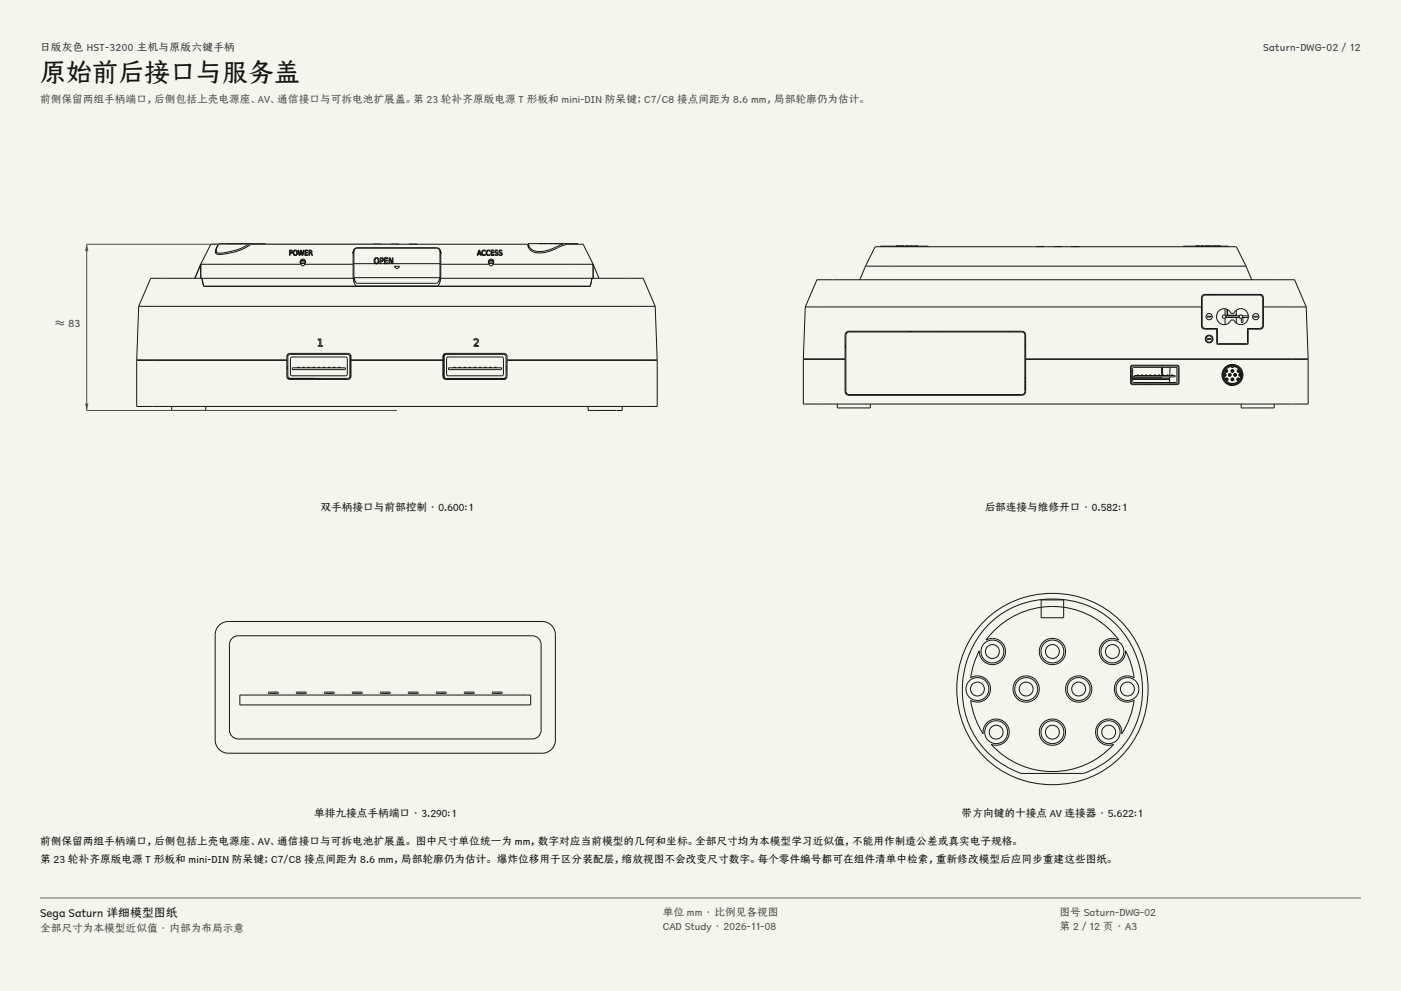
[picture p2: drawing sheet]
<svg xmlns="http://www.w3.org/2000/svg" width="420mm" height="297mm" viewBox="0 0 420 297" stroke-linecap="round" stroke-linejoin="round" font-family="sans-serif">
<g fill="#f5f4ed">
<path d="M0 0h420v297h-420z"/>
<path d="M12 12h396v275h-396z"/>
</g>
<g fill="none" stroke="#141413" stroke-width=".3">
<path d="M60.2 79.2l-1.7 4.2M60.2 79.2v4.2M60.2 79.2h30M60.2 79.2v.4M64.8 75.1v.9M64.8 74.8l-.2 .8M65.5 73.2h-2.3l-3 6M65.5 73.2l-.2 .3a1.91 1.91 0 0 0-.4 2.6 17 17 0 0 0 10.4-2.9h82.9M65.5 73.2h.1M68 73h1M68 73h.1M68.2 73h.1"/>
<path d="M69 73h.1M69.2 73h1.5M69.2 73h.1M70.7 73h.1M70.9 73h4.4M70.9 73h.1M71.3 73h.1M71.6 73h.1M71.6 73h-4.9a1.28 1.28 0 0 0-1.7 1.3l-.2 .8M71.9 73h.1M72.2 73h.1M72.5 73h.1"/>
<path d="M72.9 73h.1M73.2 73h.1M74.2 73h.1M74.5 73h.1M74.8 73h.1M75.3 73h.5M75.3 73h.1M75.5 73h.1M75.8 73h.1M79.6 73.2v-.2h-2.2a5.2 5.2 0 0 0-4 .9 16.7 16.7 0 0 1-8.2 1.8l-.4-.6M86.8 76.5h.2M86.8 76.5h.1"/>
<path d="M87 75.9v.6M87 76.5h.1M87.2 75.1h-.2v.6h.3l.2-.3M87.2 75.1l.2 .1M87.4 75.2l.1 .2M87.6 75.8l-.6 .1M87.7 75.4l-.3-.4-.6-.1v1.6M87.7 75.4l-.1 .4M87.7 75.4h.1M87.9 75.7a.67 .67 0 0 1 .6-.8 .67 .67 0 0 1 .7 .8M87.9 75.7l.1 .6 .5 .2M87.9 75.7l.1 .6 .5 .3"/>
<path d="M88.2 75.3a.54 .54 0 0 0-.1 .8 .54 .54 0 0 0 .8-.1l-.1-.7M88.5 75.1l.3 .2M88.5 75.1l-.3 .2M89.2 75.7l-.2 .6-.5 .2M89.2 75.7a.7 .7 0 0 1-.7 .9M89.3 74.9h.2l.3 1.4 .3-1.4h.2l.3 1.4 .3-1.4h.2M89.3 74.9l.4 1.6M89.3 75l.4 1.5M89.3 74.9v.1M89.7 76.5h.2M89.7 76.5h.1M89.9 76.5h.1"/>
<path d="M90.1 78.4l-.1 .3M90.1 78.2h1.4v.6h-1.4zM90.2 75.1l.3 1.4M90.2 75.1v.1M90.2 75.1l-.3 1.4M90.2 79.2a.55 .55 0 0 0 .6 .5 .55 .55 0 0 0 .5-.5M90.2 79.2a.88 .88 0 0 1-.1-1.3 .88 .88 0 0 1 1.3 0 .88 .88 0 0 1-.1 1.3M90.3 79.2v-.2h1v.2M90.3 78.2l.5-.2 .5 .2M90.5 76.5h.3M90.5 76.5h.1M90.8 76.5h.1"/>
<path d="M91.1 74.9l-.3 1.6M91.1 74.9v.1M91.3 79.2h14.6M91.4 76.5h.1M91.5 78.4l.1 .3M91.6 75.1h.7v-.2h-.9v1.6M92.3 75.1h-.7v.5h.6v.2h-.6v.5h.7v.2h-.9M92.6 76.5h.1M93 75.1h-.2v.6l.4-.1 .1-.2M93 75.1l.2 .1M93.2 75.9l.1 .2M93.2 75.9l-.4-.1v.7h-.2"/>
<path d="M93.2 75.2l.1 .2M93.3 76.1l.2 .4M93.4 75.6l-.1 .2 .4 .7M93.4 75.7l-.1 .1M93.5 76.5h.2M93.5 76.5h.1M93.5 75.4l-.3-.4-.6-.1v1.6M93.5 75.4l-.1 .2M93.5 75.4h.1M93.7 76.5h.1M105.9 75.6v3.6M105.9 75.6a1.27 1.27 0 0 1 1.2-1.3h23.8a1.26 1.26 0 0 1 1.2 1.3"/>
<path d="M105.9 79.2v4.2M106.1 79v-2.9a1.25 1.25 0 0 1 1-1.7h23.8a1.23 1.23 0 0 1 1 1.7v2.9M106.1 79v5.4M106.1 79h25.8M106.2 75.1l-.3 .9v-.4M111.8 73.2h.1M111.8 73.2h2.4M112.2 78.1l.2 .7M112.2 78.1a.75 .75 0 0 1 .7-.9 .75 .75 0 0 1 .7 .9M112.4 78.1a.54 .54 0 0 0 .5 .7 .54 .54 0 0 0 .5-.7M112.9 77.4l-.4 .2-.1 .5M112.9 77.4l.4 .2 .1 .5"/>
<path d="M113.4 78.8a.64 .64 0 0 1-1 0M113.6 78.1l-.2 .7M114.2 73.2h.1M114.4 77.4h-.2v.7h.4l.1-.3M114.4 77.4l.3 .4M114.4 77.5l.3 .3M114.8 78.2l-.6 .1v.7M115 77.8l-.3-.5-.8-.1v1.8M115 77.8l-.2 .4M115 77.8h.1M115.5 77.5h.8v-.3h-1v1.8M116.3 77.4h-.8v.6h.7v.2h-.7v.6h.8v.2"/>
<path d="M116.6 79v-1.8h.3l.7 1.5v-1.5h.2v1.8M116.8 77.5l.7 1.5M117.2 73.2h.1M117.2 73.2h2.4M117.5 79l-.7-1.5v1.5M117.5 79h.1M118.2 79.8h1.6a.77 .77 0 0 1-.8 .7 .77 .77 0 0 1-.8-.7zM119.6 73.2h.1M122.6 73.2h.1M122.6 73.2h2.4M125 73.2h.1M131.8 75.1l.3 .9v-.4"/>
<path d="M131.9 79v5.4M132.1 75.6v3.6M132.1 79.2h14.6M132.1 79.2v4.2M143 76.5l.6-1.6h.2l.5 1.6M143 76.5h.2M143 76.5h.1M143.2 76.5h.1M143.4 76.1h.6M143.4 76.1l-.2 .4M143.7 75.1l.2 .8h-.5zM143.7 75.1v.1"/>
<path d="M143.7 75.2l-.3 .7M144 76.1l.1 .4M144.1 76.5h.2M144.1 76.5h.1M144.3 76.5h.1M144.4 75.7l.2 .6 .5 .2M144.4 75.7a.71 .71 0 0 0 .7 .9M144.7 75.2a.61 .61 0 0 0 0 .9 .61 .61 0 0 0 .8 .1v.2l-.4 .1M145.1 75.1l.4 .2M145.1 75.1l-.4 .1M145.1 75.1l-.4 .2M145.5 75.3v-.1a.63 .63 0 0 0-.8-.3 .63 .63 0 0 0-.3 .8"/>
<path d="M145.8 75.7l.1 .6 .5 .2M145.8 75.7a.71 .71 0 0 0 .6 .9M146.1 75.2a.61 .61 0 0 0-.1 .9 .61 .61 0 0 0 .9 .1v.2M146.5 75.1l.4 .2M146.5 75.1l-.4 .1M146.5 75.1l-.4 .2M146.5 78.4l-.1 .3M146.5 78.2h1.4v.6h-1.4zM146.7 79.2a.55 .55 0 0 0 .5 .5 .55 .55 0 0 0 .6-.5M146.7 79.2a.88 .88 0 0 1-.1-1.3 .88 .88 0 0 1 1.3 0 .88 .88 0 0 1-.1 1.3M146.7 79.2v-.2h1v.2M146.7 78.2l.5-.2 .5 .2"/>
<path d="M146.9 76.4l-.5 .1M146.9 75.3v-.1a.63 .63 0 0 0-.8-.3 .63 .63 0 0 0-.3 .8M146.9 76.4h.1M147.2 76.5h.1M147.8 79.2h30M147.9 78.4l.1 .3M148.1 75.1v-.2h-.9v1.6M148.1 75.1h-.7v.5h.6v.2h-.6v.5h.7v.2h-.9M148.1 75.1h-.7M148.3 75.4l.1 .2M148.3 75.4l.1 .3M148.3 76.4l.3 .1"/>
<path d="M148.3 76.5h.3M148.3 76.4v.1M148.4 75.6l.3 .2M148.4 75.7l.3 .1M148.7 75.8h.2M148.7 75.8h.1M148.9 75.8a.34 .34 0 0 1 .1 .6 .34 .34 0 0 1-.5-.1l-.2 .1M148.9 75.8h.1M149 75.1l.2 .1M149 75.1a.29 .29 0 0 0-.4 0 .29 .29 0 0 0 .1 .4l.5 .3 .1 .3M149.2 75.2v-.2a.61 .61 0 0 0-.9 .4M149.3 76.1l-.1 .3-.6 .1"/>
<path d="M149.3 76.1h.1M149.6 75.4l.1 .2M149.6 75.4l.1 .3M149.6 76.4l.2 .1M149.6 76.5h.2M149.6 76.4v.1M149.7 75.6l.3 .2M149.7 75.7l.3 .1M150 75.8h.1M150.1 75.8a.34 .34 0 0 1 .2 .6 .34 .34 0 0 1-.6-.1l-.1 .1M150.1 75.8h.1M150.3 75.1l.2 .1"/>
<path d="M150.3 75.1a.29 .29 0 0 0-.4 0 .29 .29 0 0 0 0 .4l.6 .3 .1 .3M150.5 75.2v-.2a.61 .61 0 0 0-.9 .4M150.6 76.1l-.2 .3-.6 .1M150.6 76.1h.1M158.2 73.2a3.4 3.4 0 0 0 4.3 2.6l3-.8a12.4 12.4 0 0 1 8.4-1.8h.9l3 6M158.2 73.2h.2M158.2 73.6h.2M158.4 73h.1M158.4 73v1.2M158.4 73a3.2 3.2 0 0 0 4.2 2.3l2.4-.5 4.1-1.8M161.6 73h.1M161.9 73h.1"/>
<path d="M162.1 73h.3M162.4 73h.1M162.6 73h.1M162.9 73h.1M163.2 73h.1M164.2 73h.1M164.5 73h.1M164.5 73h1.1M165.6 73h.1M165.9 73h.1M166.4 73h2.7M166.9 73h-8.5"/>
<path d="M166.9 73h.1M167 73h1.4M167 73h.1M167.6 73h.1M167.8 73h.1M168.4 73h.1M169.1 73h4.1v.2M177.8 79.2v4.2M177.8 79.2v.4M177.8 79.2l1.8 4.2M41.6 91.8l3.6-8.4h60.7l.2 .9a1.53 1.53 0 0 0 1 1.5h23.8a2.4 2.4 0 0 0 1.2-2.4h60.7l3.6 8.4M41.6 91.8h154.8"/>
<path d="M41.6 91.8l-.6 16.1h45M58.5 83.4h-.1M60.5 83.4l.6 2.4h115.8l.6-2.4M106.1 83.2h.1M106.2 84.7h.1M106.2 83.2l.4 1.2 .5 .5h23.8a1.63 1.63 0 0 0 .9-1.7M106.2 83.2h25.6M106.2 84.7v.1M131.8 83.2h.1M131.8 84.7h.1M131.8 84.7v.1M196.4 91.8l.6 16.1h-45"/>
<path d="M42.2 107.9v.1M86 108h-45v13.8h156v-13.8h-45M86 109.8h.3M86 108.2h.3M86 110h.3M86 110.5h.3M86 106.7h.3M86 113h.4M86.2 113.4h18.3l.4-.7-.1-6.1-.6-.4-17.5 .1-.4 .6v5.8l.2 .5 .5 .2M86.3 106.2l.6-.3h17.4a.9 .9 0 0 1 .9 .9v6a.9 .9 0 0 1-.9 .9h-17.4a.9 .9 0 0 1-.9-.9v-6zM87.1 107.2l.5-.2 16.3 .1 .2 .4v4.9l-.5 .2h-16.3l-.2-.5zM87.6 110.2h15.9v.6h-15.9z"/>
<path d="M89.7 110.1h-.5h.5M89.7 110.1h.1M90.7 110.1h.1M90.8 110.1h.5h-.5M92.8 110.1h-.5h.5M92.8 110.1h.1M93.8 110.1h.5zM95.2 113.4v.3M95.3 110.1h.6zM95.3 101.7l.9-.1v1.9h.5v.3h-1.3v-.3h.5v-1.7l-.6 .1zM95.7 113.4v.3M95.9 113.4v.3"/>
<path d="M96.9 110.1h.5zM98.4 110.1h.1M98.4 110.1h.5h-.5M100.4 110.1h-.5h.5M100.4 110.1h.1M100.5 110.1h.1M101.4 110.1h.1M101.5 110.1h.5h-.5M104.9 106.7h.2M104.9 108.2h.2M105.1 106.4v6.8M105.2 106.7v.1"/>
<path d="M105.2 108h27.6M105.2 107.9h27.6M132.9 110.5h.2M132.9 111h.2M132.9 106.4v6.8M133.1 106.2v7.3M133.1 106.9l.2-.5 .5-.2h17.2l.5 .2 .2 .5v5.8l-.4 .7h-17.5l-.5-.2-.2-.5M133.2 113.1v.4M133.2 106v.5M133.9 107.2l.5-.2 16.3 .1 .2 .4v4.9l-.5 .2h-16.3l-.2-.5zM134.1 113.7h-.2M134.5 110.2h15.9v.6h-15.9z"/>
<path d="M135.7 113.4v.1M135.7 113.7h.1M136 110.1h.1M136.1 110.1h.5h-.5M138 110.1h-.5h.5M138 110.1h.1M138.1 110.1h.1M138.3 113.4v.1M138.3 113.7h.1M139.1 110.1h.1M139.1 110.1h.5h-.5M141.1 110.1h-.5h.5"/>
<path d="M141.1 110.1h.1M142 101.7a.86 .86 0 0 1 1.4 .2 .86 .86 0 0 1-.6 1.2l-.4 .4h1.1v.3h-1.5l.7-.9a.61 .61 0 0 0 .4-1 .61 .61 0 0 0-1.1 .1zM142.1 110.1h.6zM143.7 110.1h.5zM145.2 110.1h.5zM146.7 110.1h.1M146.8 110.1h.5h-.5M148.7 110.1h-.4h.4M148.7 110.1h.1M148.8 110.1h.1M151.7 113.5h-17.6l-.6 .2M151.7 110h.3"/>
<path d="M151.7 110.3h.3M151.7 109.7v.1M151.7 110.5h.3M151.7 111h.3M151.7 108.5h.3M152 106.7v.1M152 106.8v6a.9 .9 0 0 1-.9 .9M152 106.8l-.3-.7-.6-.2h-17.6l-.4 .3-.3 .6v6a.9 .9 0 0 0 .9 .9h17.7M195.8 107.9v.1M51.5 121.8v1.2h10.2v-1.2M176.3 121.8v1.2h10.2v-1.2"/>
</g>
<path d="M119 73.2h-93v49.8h93" fill="none" stroke="#504e49" stroke-width=".3"/>
<g fill="#504e49">
<path d="M26 73.2l.5 2h-1z"/>
<path d="M25.5 121h1l-.5 2z"/>
</g>
<g fill="none" stroke="#141413" stroke-width=".3">
<path d="M259.5 79.8h114M259.5 79.8l2.9-5.9h108.2l2.9 5.9M259.5 79.8l-1.7 4M268.6 73.7h1.3M268.6 73.7v.1M269.9 73.7v.1M270 73.7h1M270 73.7v.1M271 73.7v.1M271.3 73.7h.1M271.3 73.7v.1M271.4 73.7h1"/>
<path d="M271.4 73.7v.1M272.4 73.7v.1M272.7 73.7v.1M272.7 73.7h1M273.7 73.7v.1M273.9 73.7h.2M273.9 73.7v.1M274.1 73.7h1M274.1 73.7v.1M275.1 73.7v.1M278.3 73.8h.1M278.3 73.8h-14.4v.1"/>
<path d="M278.3 73.8v.1M310.6 73.9h2.4M310.6 73.9h.1M313 73.9h.1M315.9 73.9h2.4M315.9 73.9h.1M321.1 73.9h2.4M321.1 73.9h.1M354.7 73.9v-.1h2.1h11.5l.1 .1M358.4 73.7h.2M358.4 73.7v.1M358.6 73.7h1"/>
<path d="M358.6 73.7v.1M359.6 73.7v.1M360 73.7h.9M360 73.7v.1M360.9 73.7v.1M361.2 73.7h2M361.2 73.7v.1M361.4 73.7v.1M361.8 73.7v.1M362.1 73.7v.1M362.3 73.7v.1M362.6 73.7v.1"/>
<path d="M362.9 73.7v.1M363.2 73.7v.1M363.3 73.7h1.5M363.3 73.7v.1M364.8 73.7v.1M365 73.7h.9M365 73.7v.1M365.9 73.7v.1M373.5 79.8l1.7 4M241.4 92l3.5-8.2h143.2l3.5 8.2M241.4 92h118.8M241.4 92l-.6 15.6h12.5"/>
<path d="M253.7 99.6l.8-.3h51.8a1.16 1.16 0 0 1 1.2 1.1v16.9l-.2 .7-.6 .4-52.2 .1-.7-.3-.5-.9v-16.9zM253.9 99.8l.6-.3h51.8a.93 .93 0 0 1 .9 .9v16.9a.93 .93 0 0 1-.9 .9h-51.8a.93 .93 0 0 1-.9-.9v-16.9zM254.9 99.3v.2M272.3 99.3v.2M272.5 99.3v.2M272.6 99.3v.2M272.8 99.3v.2M273 99.3v.2M273.2 99.3v.2M273.3 99.3v.2M273.5 99.3v.2M279.1 99.3v.2"/>
<path d="M281.8 99.3v.2M302.7 99.3v.2M302.8 99.3v.2M303 99.3v.2M303.2 99.3v.2M360.2 92v-3l.7-.7 16.9-.1a1.12 1.12 0 0 1 1 1.6v2.2M360.2 92v5.8a.99 .99 0 0 0 1 .9h3.6l.1 4.5h9M360.2 92.3h.2M360.7 88.7l.7-.3h16.2a.99 .99 0 0 1 .9 1v8.1a.99 .99 0 0 1-.9 1h-3.7l.1 4.2-.3 .3h-8.6l-.1-4.5h-3.6a.99 .99 0 0 1-1-1v-8.1zM361.9 94.8h1.2v.2h-1.2zM362.3 88.2v.2M362.7 88.2v.2"/>
<path d="M362.8 98.5v.2M363.1 88.2v.2M363.4 88.2v.2M363.4 88.3h1.1M364.5 88.2v.2M364.7 88.2v.2M364.8 99.6h.2M364.8 99h.2M364.8 99.8h.2M365 99.1v.2M365.4 93.2a2.21 2.21 0 0 1 3.6 .7h.9a2.28 2.28 0 0 1 3.5-.8 2.28 2.28 0 0 1 0 3.6 2.28 2.28 0 0 1-3.5-.8h-.9a2.32 2.32 0 0 1-3.5 .9 2.32 2.32 0 0 1-.1-3.6zM367.3 88.2v.2"/>
<path d="M367.3 92.5v2M367.3 95.3v2M367.4 95.1h4.1M367.4 94.7h4.1M367.4 94.7v.4M367.9 92.7v1.9h2.7M368 92.8v1.7h2.6M370.4 94.5v.1M370.6 88.2v.2M370.6 93v1.7M370.6 95.1v1.7M371.5 94.7v.4"/>
<path d="M372.1 95.4v1M372.1 96.4h.1M372.4 95.1h1.8M372.4 94.7h1.8M372.6 95.1v1.3l-.2 .3-.3-.3M374 99.6h.2M374 99h.2M374 99.8h.2M375.8 94.8h1.3v.2h-1.3zM377.6 88.2v.2M378.1 98.3h.1M378.1 88.3v.3"/>
<path d="M378.1 98.3v.3M378.8 92h12.8M378.8 92l-.1 6-.7 .6-3.8 .1v4.2l-.3 .3M391.6 92l.6 15.6h-84.7M242.1 107.6v.1M253.3 107.7h-12.5v13.4h151.4v-13.4h-84.7M253.3 104.2h.3M253.3 103.5h.3M253.3 116.7h.3M253.3 103.7h.3M253.4 117.6h.2M253.4 103.5h.1"/>
<path d="M253.4 103.7v.5M253.4 117.8h.3M253.6 118.1h.4M255 118.2v.3M307.2 117.6h.2M307.2 113.4h.3M307.2 113.2h.3M307.2 113h.3M307.2 107.9h.3M307.2 106.4h.3M307.2 114.7h.3M307.2 116.7h.3"/>
<path d="M307.2 115.9h.3M307.2 116h.3M307.2 115.4h.3M307.2 116.4h.3M307.2 116.2h.1M307.2 116.1h.1M307.2 103.5h.3M307.2 103.7h.3M307.2 113.7h.3M307.4 115.4h.1M307.5 114.4h-.3M307.5 114.5l-.3 .1"/>
<path d="M338.9 113.4h.2M338.9 113.2h.2M338.9 112.9h.2M338.9 114.7h.3M338.9 113.7h.2M339.1 109.6l.4-.1h13.6l.4 .5-.1 4.9-.5 .4-13.6-.1-.4-.5v-4.7zM339.4 109.7h13.6l.2 .5v4.6l-.4 .2h-13.4l-.3-.4v-4.4zM339.6 113.4h11M339.6 112.9h.5M339.6 113.7h11M339.6 110.2l13.1-.1 .1 4.4-13.1 .1zM340.1 112.5h12.2v.4h-12.2z"/>
<path d="M340.8 112.4h.1M340.8 112.4v.1M340.9 112.4h.4M341.3 112.4v.1M342.1 112.4h.1M342.1 112.4v.1M342.2 112.4h.4M342.6 112.4v.1M343.3 115v.3M343.4 112.4h.1M343.4 112.4v.1M343.4 112.4h.4"/>
<path d="M343.8 112.4v.1M344.7 112.4h.1M344.7 112.4v.1M344.7 112.4h.4M345.1 112.4h.1M345.1 112.4v.1M346 112.4h.4M346 112.4v.1M346.4 112.4h.1M346.4 112.4v.1M347.2 112.4h.5M347.2 112.4v.1"/>
<path d="M347.7 112.4h.1M347.7 112.4v.1M347.9 115v.3M348.2 110.1v2.4M348.2 109.5v.2M348.3 112.9l-.7 .3h-8M348.5 112.4v.1M348.5 110.1v2.3h.4M348.5 109.5v.2M348.9 112.4h.1M349 112.4v.1M349.8 112.4h.4"/>
<path d="M349.8 112.4v.1M350.2 112.4h.1M350.2 112.4v.1M350.5 115v.3M350.6 112.9v1.7M350.8 110.1l-.1 2.4M350.8 109.5v.2M351.1 112.4h.1M351.1 112.4v.1M351.1 112.4h.4M351.5 112.4h.1M351.5 112.4v.1"/>
<path d="M361.9 101.5h1.2v.2h-1.2zM367.5 114.8h.3M367.7 110.5a2.56 2.56 0 0 1 3.8 .3 .41 .41 0 0 0-.6 .3 .41 .41 0 0 0 .4 .5 .41 .41 0 0 0 .4-.4l.3 .8a.41 .41 0 0 0-.6 .4 .41 .41 0 0 0 .6 .3l-.4 1.1a.41 .41 0 0 0-.4-.5 .41 .41 0 0 0-.4 .5 .41 .41 0 0 0 .6 .3 2.56 2.56 0 0 1-3.8 0 .41 .41 0 0 0 .5-.3 .41 .41 0 0 0-.4-.5 .41 .41 0 0 0-.4 .5l-.4-1.1a.41 .41 0 0 0 .6-.3 .41 .41 0 0 0-.6-.4l.3-.8a.41 .41 0 0 0 .5 .4 .41 .41 0 0 0 .3-.5 .41 .41 0 0 0-.6-.3zM368.1 114.8l.2 .1M368.3 115.1v.2M368.5 115.4h.3M368.6 115.4h.2M368.6 115.4h.8M368.8 115.4h.4M369.1 109.6h.7v.6h-.7zM369.2 115.4h.2M369.2 115.4h.1"/>
<path d="M369.4 115.4h.1M369.4 113.3v.1M369.4 113.5v.4M369.4 114.1h.1M369.4 114.9v.1M369.4 115.3v.2M372 111.8h.2M372.4 111.7l.2 .1h-.2M373.9 103.2h.1M390.9 107.6v.1M251 121.1v1.2h9.9v-1.2M372.1 121.1v1.2h9.9v-1.2"/>
<path d="M312.1 179.8h6.8v5.3h-6.8zM65.7 187.4a3.9 3.9 0 0 1 2.8-1.1h94a3.9 3.9 0 0 1 4 3.9v31.6a3.9 3.9 0 0 1-4 3.9h-94a3.9 3.9 0 0 1-4-3.9v-31.6a3.9 3.9 0 0 1 1.2-2.8zM69.4 191.5a2.63 2.63 0 0 1 2-1h88.2a2.63 2.63 0 0 1 2.6 2.7v25.6a2.63 2.63 0 0 1-2.6 2.7h-88.2a2.63 2.63 0 0 1-2.6-2.7v-25.6zM295.1 186.1a28.8 28.8 0 0 1 31.4-6.2 28.8 28.8 0 0 1 17.7 26.6 28.5 28.5 0 0 1-37.1 27.5 28.9 28.9 0 0 1-12-47.9zM297.4 186.2a27.9 27.9 0 0 1 36.2 0 27.7 27.7 0 0 1 2.5 38.1 27.4 27.4 0 0 1-11.2 7.5h-18.8a26.6 26.6 0 0 1-15.5-35.8 26.8 26.8 0 0 1 6.8-9.8zM298.4 188.6a24.7 24.7 0 0 1 37 3.2 3.9 3.9 0 0 0-5.6 2.2 3.9 3.9 0 0 0 3.2 5.2 3.9 3.9 0 0 0 4.4-4.2 24.7 24.7 0 0 1 2.6 8.1 3.9 3.9 0 0 0-5.9 3.4 3.9 3.9 0 0 0 5.9 3.4 24.7 24.7 0 0 1-3.7 10 3.9 3.9 0 0 0-4.1-4.4 3.9 3.9 0 0 0-3.7 4.8 3.9 3.9 0 0 0 5.4 2.8 24.7 24.7 0 0 1-36.8 0 3.9 3.9 0 0 0 5.4-2.8 3.9 3.9 0 0 0-3.7-4.8 3.9 3.9 0 0 0-4.1 4.4 24.7 24.7 0 0 1-3.7-10 3.9 3.9 0 0 0 5.9-3.4 3.9 3.9 0 0 0-5.9-3.4 24.7 24.7 0 0 1 2.6-8.1 3.9 3.9 0 0 0 4.4 4.2 3.9 3.9 0 0 0 3.2-5.2 3.9 3.9 0 0 0-5.6-2.2zM71.9 208.3h87.2v3h-87.2zM80.5 207.4h2.9v.4h-2.9zM88.9 207.4h2.9v.4h-2.9zM97.2 207.4h3v.4h-3zM105.6 207.4h3v.4h-3zM114 207.4h3v.4h-3z"/>
<path d="M122.4 207.4h3v.4h-3zM130.8 207.4h3v.4h-3zM139.2 207.4h2.9v.4h-2.9zM147.6 207.4h2.9v.4h-2.9z"/>
<circle cx="362.5" cy="94.9" r=".93"/>
<circle cx="367" cy="94.9" r=".53"/>
<circle cx="372" cy="94.9" r=".53"/>
<circle cx="376.5" cy="94.9" r=".93"/>
<circle cx="362.5" cy="101.6" r=".93"/>
<circle cx="362.5" cy="101.6" r="1.16"/>
<circle cx="367.1" cy="112.4" r=".36"/>
<circle cx="367.1" cy="112.4" r=".22"/>
<circle cx="367.6" cy="111.2" r=".36"/>
<circle cx="367.6" cy="111.2" r=".22"/>
<circle cx="367.7" cy="113.7" r=".36"/>
<circle cx="367.7" cy="113.7" r=".22"/>
<circle cx="368.7" cy="112.4" r=".41"/>
<circle cx="368.7" cy="112.4" r=".36"/>
<circle cx="368.7" cy="112.4" r=".22"/>
<circle cx="369.5" cy="112.4" r="2.98"/>
<circle cx="369.5" cy="112.4" r="3.2"/>
<circle cx="369.5" cy="111.2" r=".41"/>
<circle cx="369.5" cy="113.7" r=".41"/>
<circle cx="369.5" cy="113.7" r=".36"/>
<circle cx="369.5" cy="111.2" r=".36"/>
<circle cx="369.5" cy="113.7" r=".22"/>
<circle cx="369.5" cy="111.2" r=".22"/>
<circle cx="369.5" cy="112.4" r="2.8"/>
<circle cx="370.3" cy="112.4" r=".41"/>
<circle cx="370.3" cy="112.4" r=".36"/>
<circle cx="370.3" cy="112.4" r=".22"/>
<circle cx="371.2" cy="113.7" r=".36"/>
<circle cx="371.2" cy="113.7" r=".22"/>
<circle cx="371.3" cy="111.2" r=".36"/>
<circle cx="371.3" cy="111.2" r=".22"/>
<circle cx="371.8" cy="112.4" r=".36"/>
<circle cx="371.8" cy="112.4" r=".22"/>
<circle cx="297.5" cy="195.3" r="3.4"/>
<circle cx="297.5" cy="195.3" r="2.09"/>
<circle cx="315.5" cy="195.3" r="3.9"/>
<circle cx="315.5" cy="195.3" r="3.4"/>
<circle cx="315.5" cy="195.3" r="2.09"/>
<circle cx="333.5" cy="195.3" r="3.4"/>
<circle cx="333.5" cy="195.3" r="2.09"/>
<circle cx="293" cy="206.5" r="3.4"/>
<circle cx="293" cy="206.5" r="2.09"/>
<circle cx="298.6" cy="219.4" r="3.4"/>
<circle cx="298.6" cy="219.4" r="2.09"/>
<circle cx="307.6" cy="206.5" r="3.9"/>
<circle cx="307.6" cy="206.5" r="3.4"/>
<circle cx="307.6" cy="206.5" r="2.09"/>
<circle cx="315.5" cy="219.4" r="3.9"/>
<circle cx="315.5" cy="219.4" r="3.4"/>
<circle cx="315.5" cy="219.4" r="2.09"/>
<circle cx="323.4" cy="206.5" r="3.9"/>
<circle cx="323.4" cy="206.5" r="3.4"/>
<circle cx="323.4" cy="206.5" r="2.09"/>
<circle cx="332.4" cy="219.4" r="3.4"/>
<circle cx="332.4" cy="219.4" r="2.09"/>
<circle cx="338" cy="206.5" r="3.4"/>
<circle cx="338" cy="206.5" r="2.09"/>
</g>
<path d="M12 269.3h396zM12 269h396v.3h-396z" fill-rule="evenodd" fill="#504e49"/>
<text font-size="7.8" fill="#141413" x="12" y="24.7">原始前后接口与服务盖</text>
<text font-size="3.5" fill="#141413" x="12" y="274.9">Sega Saturn 详细模型图纸</text>
<g font-size="3.2" fill="#1b365d">
<text x="12" y="15.3">日版灰色 HST-3200 主机与原版六键手柄</text>
<text x="378.7" y="15.3">Saturn-DWG-02 / 12</text>
<text x="16.5" y="98.1">≈ 83</text>
</g>
<g font-size="3.2" fill="#504e49">
<text x="12" y="30.9">前侧保留两组手柄端口，后侧包括上壳电源座、AV、通信接口与可拆电池扩展盖。第 23 轮补齐原版电源 T 形板和 mini-DIN 防呆键；C7/C8 接点间距为 8.6 mm，局部轮廓仍为估计。</text>
<text x="198.7" y="274.5">单位 mm · 比例见各视图</text>
<text x="317.6" y="274.5">图号 Saturn-DWG-02</text>
<text x="12" y="279.3">全部尺寸为本模型近似值 · 内部为布局示意</text>
<text x="198.7" y="278.8">CAD Study · 2026-11-08</text>
<text x="317.6" y="278.8">第 2 / 12 页 · A3</text>
</g>
<g font-size="3.2" fill="#141413">
<text x="96.1" y="153">双手柄接口与前部控制 · 0.600:1</text>
<text x="295.1" y="153">后部连接与维修开口 · 0.582:1</text>
<text x="94.2" y="245">单排九接点手柄端口 · 3.290:1</text>
<text x="288.4" y="245">带方向键的十接点 AV 连接器 · 5.622:1</text>
<text x="12" y="253.3">前侧保留两组手柄端口，后侧包括上壳电源座、AV、通信接口与可拆电池扩展盖。 图中尺寸单位统一为 mm，数字对应当前模型的几何和坐标。全部尺寸均为本模型学习近似值，不能用作制造公差或真实电子规格。</text>
<text x="12" y="258.6">第 23 轮补齐原版电源 T 形板和 mini-DIN 防呆键；C7/C8 接点间距为 8.6 mm，局部轮廓仍为估计。 爆炸位移用于区分装配层，缩放视图不会改变尺寸数字。每个零件编号都可在组件清单中检索，重新修改模型后应同步重建这些图纸。</text>
</g>
</svg>
